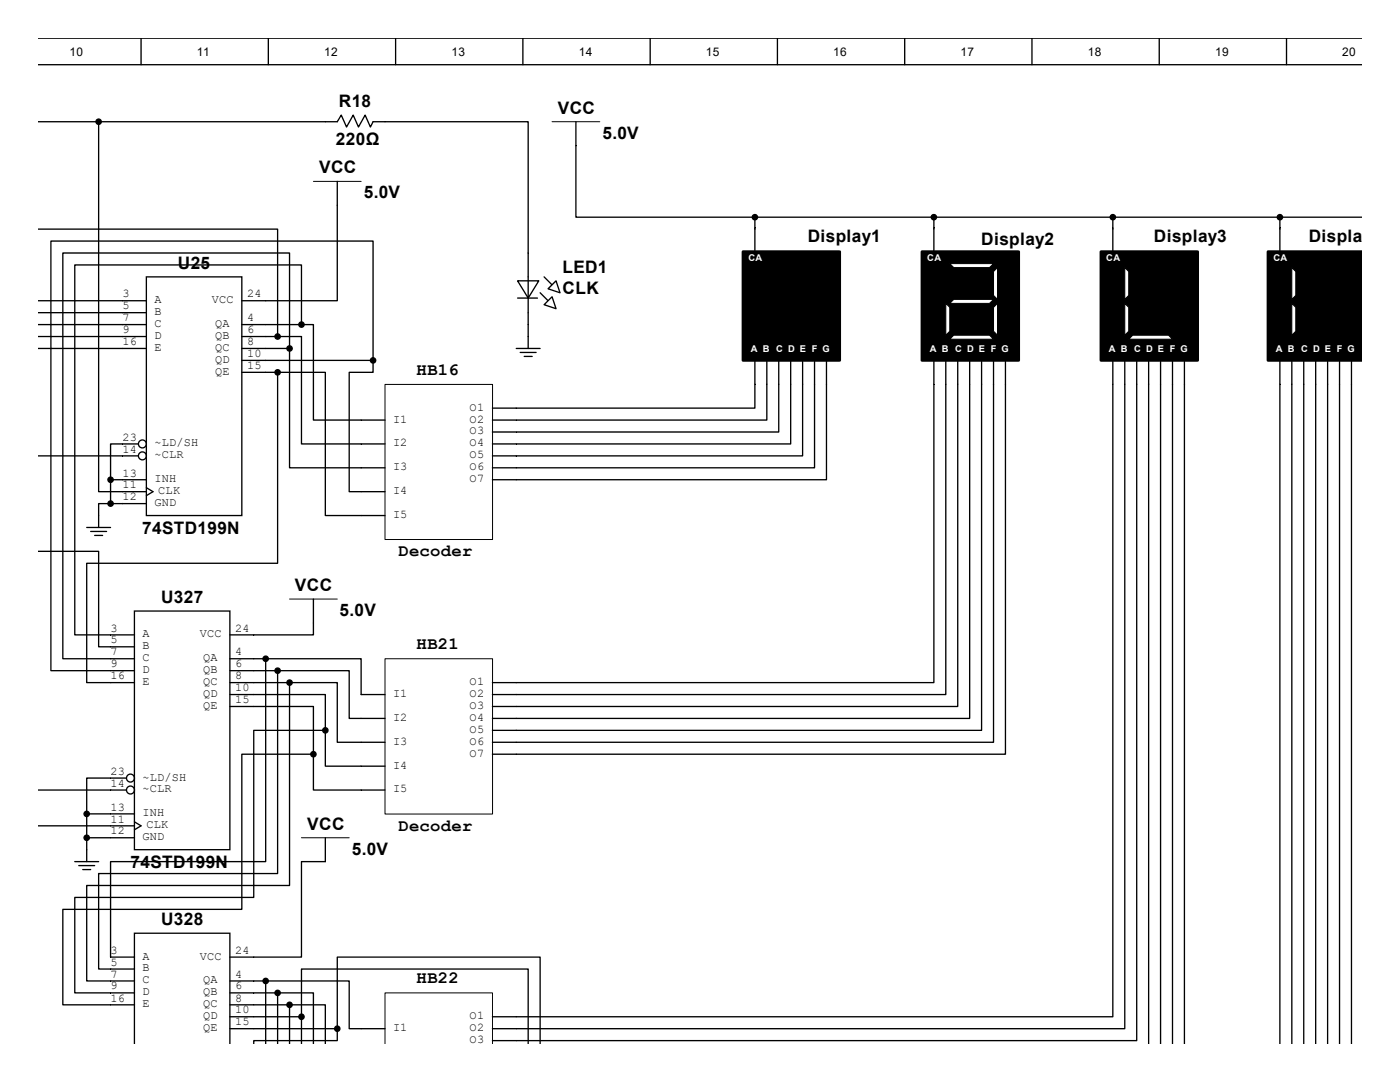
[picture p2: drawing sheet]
<svg xmlns="http://www.w3.org/2000/svg" width="279mm" height="216mm" viewBox="0 0 279 216" stroke-linecap="round" stroke-linejoin="round" font-family="sans-serif">
<g fill="none" stroke="#000" stroke-width=".26">
<path d="M7.6 7.6h264.2M7.6 12.9h264.2M28.2 7.6v5.3M53.6 7.6v5.3M79 7.6v5.3M104.4 7.6v5.3M129.8 7.6v5.3M155.2 7.6v5.3M180.6 7.6v5.3M206 7.6v5.3M231.4 7.6v5.3M256.8 7.6v5.3"/>
<path d="M29.2 55.2h19.1v47.7h-19.1zM150.7 45.5v4.7M24.4 60h4.8M24.4 62.4h4.8M24.4 64.8h4.8M24.4 67.2h4.8M24.4 69.5h4.8M48.3 60h4.7M48.3 64.8h4.7M48.3 67.2h4.7M48.3 69.5h4.7M48.3 71.9h4.7"/>
<path d="M48.3 74.3h4.7M150.7 71.9v4.8M153 71.9v4.8M155.4 71.9v4.8M157.8 71.9v4.8M160.2 71.9v4.8M162.6 71.9v4.8M164.9 71.9v4.8M24.4 91h3.2M24.4 98.1h4.8M24.4 88.6h3.2M24.4 95.7h4.8"/>
<path d="M29.2 97.3l1.3 .8-1.3 .8M24.4 100.5h4.8M22.1 126.7h4.7M22.1 129.1h4.7M22.1 131.4h4.7M22.1 133.8h4.7M22.1 136.2h4.7M26.8 121.9h19.1v47.6h-19.1zM45.9 126.7h4.7M45.9 131.4h4.7M45.9 133.8h4.7M45.9 136.2h4.7"/>
<path d="M45.9 138.6h4.7M22.1 157.6h3.1M22.1 155.3h3.1M45.9 141h4.7M22.1 164.8h4.7M22.1 162.4h4.7M22.1 167.2h4.7M26.8 164l1.4 .8-1.4 .8M22.1 191h4.7M22.1 193.4h4.7M22.1 195.7h4.7M22.1 198.1h4.7"/>
<path d="M45.9 191h4.7M45.9 195.7h4.7M45.9 198.1h4.7M22.1 200.5h4.7M26.8 208.3v-22.1h19.1v22.1M45.9 200.5h4.7M45.9 202.9h4.7M45.9 205.3h4.7"/>
<circle cx="28.4" cy="88.6" r=".79"/>
<circle cx="28.4" cy="91" r=".79"/>
<circle cx="26" cy="157.6" r=".79"/>
<circle cx="26" cy="155.3" r=".79"/>
</g>
<g fill="#000" stroke="#000" stroke-width=".53">
<path d="M148.3 50.2h19.3v21.7h-19.3z" fill-rule="evenodd"/>
<path d="M184 50.2h19.3v21.7h-19.3z" fill-rule="evenodd"/>
</g>
<g fill="#fff" stroke="#000" stroke-width=".2">
<path d="M188.8 60.5l.7 .8v4.8l-.7 .8z" fill-rule="evenodd"/>
<path d="M198.3 61.3l.8-.8v6.4l-.8-.8z" fill-rule="evenodd"/>
<path d="M198.3 54.2l.8-.8v6.3l-.8-.8z" fill-rule="evenodd"/>
<path d="M189.5 67.7l.8-.8h7.2l.8 .8z" fill-rule="evenodd"/>
<path d="M190.3 59.7h8l-.8 .8h-8z" fill-rule="evenodd"/>
<path d="M189.5 52.6h8.8l-.8 .8h-7.2z" fill-rule="evenodd"/>
</g>
<path d="M114.9 24.3v4.8M186.4 45.5v4.7M186.4 71.9v4.8M188.8 71.9v4.8M191.1 71.9v4.8M193.5 71.9v4.8M195.9 71.9v4.8M198.3 71.9v4.8M200.7 71.9v4.8" fill="none" stroke="#000" stroke-width=".26"/>
<path d="M110.2 24.3h9.5" fill="none" stroke="#000" stroke-width=".2"/>
<path d="M219.7 50.2h19.3v21.7h-19.3z" fill-rule="evenodd" fill="#000" stroke="#000" stroke-width=".53"/>
<g fill="#fff" stroke="#000" stroke-width=".2">
<path d="M224.5 60.5l.8 .8v4.8l-.8 .8z" fill-rule="evenodd"/>
<path d="M224.5 53.4l.8 .8v4.7l-.8 .8z" fill-rule="evenodd"/>
<path d="M225.3 67.7l.8-.8h7.1l.8 .8z" fill-rule="evenodd"/>
</g>
<path d="M222.1 45.5v4.7M222.1 71.9v4.8M224.5 71.9v4.8M226.9 71.9v4.8M229.2 71.9v4.8M231.6 71.9v4.8M234 71.9v4.8M236.4 71.9v4.8" fill="none" stroke="#000" stroke-width=".26"/>
<path d="M253 50.2h18.8v21.7h-18.8z" fill-rule="evenodd" fill="#000" stroke="#000" stroke-width=".53"/>
<g fill="#fff" stroke="#000" stroke-width=".2">
<path d="M257.8 60.5l.8 .8v4.8l-.8 .8z" fill-rule="evenodd"/>
<path d="M257.8 53.4l.8 .8v4.7l-.8 .8z" fill-rule="evenodd"/>
</g>
<g fill="none" stroke="#000" stroke-width=".26">
<path d="M64.9 24.3h2.4l.8-1.3 1.1 2.3 1.3-2.3 1 2.3 1.4-2.3 1 2.3 .6-1h2.3M67.3 36.2v23.8h-14.3M114.9 29.1v14.2h35.8M7.6 45.7h47.8v21.5M150.7 43.3h121.1M150.7 43.3v2.4M186.4 43.3v2.4M222.1 43.3v2.4M255.4 43.3v6.9M7.6 62.4h16.8M7.6 64.8h16.8M7.6 67.2h16.8"/>
<path d="M7.6 69.5h16.8M7.6 60h16.8M53 64.8h7.2M53 67.2h2.4M53 69.5h4.8M53 71.9h21.5M53 74.3h2.4M55.4 67.2h4.8v21.4h16.6M55.4 74.3v38.1h-38.1v23.8h4.8M55.4 74.3h9.5v28.6h11.9M57.8 69.5v-19h-45.3v80.9h9.6M57.8 69.5v23.8h19"/>
<path d="M60.2 64.8v-11.9h-45.3v73.8h7.2M60.2 64.8h2.3v19h14.3M74.5 71.9v-23.8h-64.3v85.7h11.9M74.5 71.9v2.4h-4.8v23.8h7.1M150.7 76.7v4.7h-52.4M153 76.7v7.1h-54.7M155.4 76.7v9.5h-57.1M157.8 76.7v11.9h-59.5M160.2 76.7v14.3h-61.9M162.6 76.7v16.6h-64.3M164.9 76.7v19h-66.6M186.4 76.7v59.5h-88.1"/>
<path d="M188.8 76.7v61.9h-90.5M191.1 76.7v64.3h-92.8M193.5 76.7v66.7h-95.2M195.9 76.7v69h-97.6M198.3 76.7v71.4h-100M200.7 76.7v73.8h-102.4M222.1 76.7v126.2h-123.8M224.5 76.7v128.6h-126.2M226.9 76.7v130.9h-128.6M229.2 76.7v131.6M231.6 76.7v131.6M234 76.7v131.6"/>
<path d="M236.4 76.7v131.6M255.4 71.9v136.4M257.8 71.9v136.4M260.2 71.9v136.4M262.6 71.9v136.4M265 71.9v136.4M267.3 71.9v136.4M269.7 71.9v136.4M7.6 91h16.8M22.1 95.7h2.3M22.1 95.7v4.8M24.4 88.6h-2.3v7.1"/>
<path d="M7.6 110h12.1v19.1h2.4M17.3 105.3h4.8M18.1 106h3.2M18.9 106.8h1.6M22.1 100.5h-2.4v4.8M22.1 100.5h2.3M62.5 119.5v7.2h-11.9M50.6 138.6h14.3v7.1M50.6 136.2h7.2M50.6 131.4h2.4M50.6 133.8h4.8M53 131.4v40.5h-30.9v19.1"/>
<path d="M53 131.4h19.1v7.2h4.7M55.4 133.8v40.5h-35.7v19.1h2.4M55.4 133.8h14.3v9.6h7.1M57.8 136.2v40.5h-40.5v19h4.8M57.8 136.2h9.5v11.9h9.5M7.6 157.6h14.5M22.1 155.3h-4.8v7.1M50.6 141h11.9v9.5M62.5 150.5h-14.2v31h-35.8v19h9.6M62.5 150.5v7.1h14.3M64.9 145.7h-14.3v33.4h-35.7v19h7.2M64.9 145.7v7.2h11.9"/>
<path d="M7.6 164.8h14.5M14.9 171.9h4.8M15.7 172.7h3.2M16.5 173.5h1.6M17.3 162.4v9.5M17.3 167.2h4.8M17.3 162.4h4.8M64.9 167.2v4.7h-4.7v19.1h-9.6M50.6 195.7h2.4M50.6 198.1h4.8M53 195.7h16.7v9.6h7.1M53 195.7v12.6"/>
<path d="M55.4 198.1h7.1v10.2M55.4 198.1v10.2M50.6 205.3h16.7M50.6 202.9h9.6M50.6 200.5h7.2M57.8 200.5h7.1v7.8M57.8 200.5v7.8M60.2 202.9v-9.5h45.2v14.9M60.2 202.9v5.4M67.3 205.3v2.3h-16.7v.7M67.3 205.3v-14.3h40.5v17.3"/>
</g>
<g fill="#000" stroke="#000" stroke-width=".26">
<circle cx="150.7" cy="43.3" r=".53"/>
<circle cx="186.4" cy="43.3" r=".53"/>
<circle cx="222.1" cy="43.3" r=".53"/>
<circle cx="255.4" cy="43.3" r=".53"/>
<circle cx="55.4" cy="74.3" r=".53"/>
<circle cx="55.4" cy="67.2" r=".53"/>
<circle cx="57.8" cy="69.5" r=".53"/>
<circle cx="60.2" cy="64.8" r=".53"/>
<circle cx="74.5" cy="71.9" r=".53"/>
<circle cx="22.1" cy="95.7" r=".53"/>
<circle cx="22.1" cy="100.5" r=".53"/>
<circle cx="53" cy="131.4" r=".53"/>
<circle cx="55.4" cy="133.8" r=".53"/>
<circle cx="57.8" cy="136.2" r=".53"/>
<circle cx="62.5" cy="150.5" r=".53"/>
<circle cx="64.9" cy="145.7" r=".53"/>
<circle cx="17.3" cy="167.2" r=".53"/>
<circle cx="17.3" cy="162.4" r=".53"/>
<circle cx="53" cy="195.7" r=".53"/>
<circle cx="55.4" cy="198.1" r=".53"/>
<circle cx="57.8" cy="200.5" r=".53"/>
<circle cx="60.2" cy="202.9" r=".53"/>
<circle cx="67.3" cy="205.3" r=".53"/>
</g>
<path d="M62.5 36.2h9.6M76.8 76.7h21.5v31h-21.5zM57.8 119.5h9.5M76.8 131.4h21.5v31h-21.5zM60.2 167.2h9.5M76.8 208.3v-10.2h21.5v10.2" fill="none" stroke="#000" stroke-width=".2"/>
<path d="M103.3 56h4.2l-2.1 3.5z" fill="#fff" stroke="#000" stroke-width=".26"/>
<path d="M103.3 59.5h4M105.4 55.2v7.2M107.8 58.4l1.6 1.6M108.6 55.2l1.6 1.6" fill="none" stroke="#000" stroke-width=".26"/>
<g fill="#fff" stroke="#000" stroke-width=".26">
<path d="M109.4 57.6l1.6-1.6 .8 2.4z"/>
<path d="M108.6 60.8l1.6-1.6 .8 2.4z"/>
</g>
<path d="M7.6 24.3h57.3M19.7 24.3v73.8h4.7M76.8 24.3h28.6v30.9M103 69.5h4.8M103.8 70.3h3.2M104.6 71.1h1.6M105.4 62.4v7.1" fill="none" stroke="#000" stroke-width=".26"/>
<circle cx="19.7" cy="24.3" r=".53" fill="#000" stroke="#000" stroke-width=".26"/>
<g font-size="3.4">
<text x="67.6" y="21.3">R18</text>
<text x="111.3" y="22.6">VCC</text>
<text x="67" y="29">220Ω</text>
<text x="120.2" y="27.7">5.0V</text>
<text x="63.7" y="34.5">VCC</text>
<text x="72.6" y="39.6">5.0V</text>
<text x="35.5" y="53.6">U25</text>
<text x="161.2" y="48.3">Display1</text>
<text x="195.8" y="48.9">Display2</text>
<text x="230.3" y="48.3">Display3</text>
<text x="261.2" y="48.3">Display4</text>
<text x="112.2" y="54.4">LED1</text>
<text x="112.2" y="58.6">CLK</text>
<text x="83.1" y="74.8">HB16</text>
<text x="28.4" y="106.5">74STD199N</text>
<text x="79.5" y="111">Decoder</text>
<text x="58.8" y="117.9">VCC</text>
<text x="32.1" y="120.3">U327</text>
<text x="67.8" y="122.9">5.0V</text>
<text x="83.1" y="129.5">HB21</text>
<text x="61.3" y="165.5">VCC</text>
<text x="79.5" y="165.8">Decoder</text>
<text x="26" y="173.2">74STD199N</text>
<text x="70.2" y="170.6">5.0V</text>
<text x="32.1" y="184.6">U328</text>
<text x="83.1" y="196.2">HB22</text>
</g>
<g font-size="2.4">
<text x="13.9" y="11.1">10</text>
<text x="39.3" y="11.1">11</text>
<text x="64.7" y="11.1">12</text>
<text x="90.1" y="11.1">13</text>
<text x="115.5" y="11.1">14</text>
<text x="140.9" y="11.1">15</text>
<text x="166.3" y="11.1">16</text>
<text x="191.7" y="11.1">17</text>
<text x="217.1" y="11.1">18</text>
<text x="242.5" y="11.1">19</text>
<text x="267.9" y="11.1">20</text>
<text x="24.5" y="59.4">3</text>
<text x="49.3" y="59.4">24</text>
<text x="24.5" y="61.7">5</text>
<text x="24.5" y="64.1">7</text>
<text x="30.8" y="60.5">A</text>
<text x="30.8" y="62.9">B</text>
<text x="30.8" y="65.3">C</text>
<text x="42.2" y="60.5">VCC</text>
<text x="42.9" y="65.3">QA</text>
<text x="49.3" y="64.1">4</text>
<text x="24.5" y="66.5">9</text>
<text x="24.5" y="68.9">16</text>
<text x="30.8" y="67.6">D</text>
<text x="30.8" y="70">E</text>
<text x="42.9" y="67.6">QB</text>
<text x="42.9" y="70">QC</text>
<text x="49.3" y="66.5">6</text>
<text x="49.3" y="68.9">8</text>
<text x="49.3" y="71.2">10</text>
<text x="42.9" y="72.4">QD</text>
<text x="42.9" y="74.8">QE</text>
<text x="49.3" y="73.6">15</text>
<text x="93.7" y="81.9">O1</text>
<text x="24.5" y="87.9">23</text>
<text x="30.8" y="89.1">~LD/SH</text>
<text x="78.4" y="84.3">I1</text>
<text x="78.4" y="89.1">I2</text>
<text x="93.7" y="84.3">O2</text>
<text x="93.7" y="86.7">O3</text>
<text x="93.7" y="89.1">O4</text>
<text x="24.5" y="90.3">14</text>
<text x="24.5" y="95.1">13</text>
<text x="30.8" y="91.4">~CLR</text>
<text x="78.4" y="93.9">I3</text>
<text x="93.7" y="93.9">O6</text>
<text x="93.7" y="91.4">O5</text>
<text x="24.5" y="97.5">11</text>
<text x="24.5" y="99.8">12</text>
<text x="30.8" y="96.2">INH</text>
<text x="30.8" y="101">GND</text>
<text x="31.6" y="98.6">CLK</text>
<text x="78.4" y="98.6">I4</text>
<text x="93.7" y="96.2">O7</text>
<text x="78.4" y="103.4">I5</text>
<text x="22.1" y="126">3</text>
<text x="22.1" y="128.4">5</text>
<text x="22.1" y="130.8">7</text>
<text x="28.4" y="127.2">A</text>
<text x="28.4" y="129.5">B</text>
<text x="28.4" y="132">C</text>
<text x="39.9" y="127.2">VCC</text>
<text x="40.6" y="132">QA</text>
<text x="46.9" y="130.8">4</text>
<text x="46.9" y="126">24</text>
<text x="22.1" y="133.2">9</text>
<text x="22.1" y="135.6">16</text>
<text x="28.4" y="134.3">D</text>
<text x="28.4" y="136.7">E</text>
<text x="40.6" y="134.3">QB</text>
<text x="40.6" y="136.7">QC</text>
<text x="46.9" y="133.2">6</text>
<text x="46.9" y="135.6">8</text>
<text x="46.9" y="137.9">10</text>
<text x="93.7" y="136.7">O1</text>
<text x="40.6" y="139.1">QD</text>
<text x="40.6" y="141.5">QE</text>
<text x="46.9" y="140.3">15</text>
<text x="78.4" y="139.1">I1</text>
<text x="78.4" y="143.8">I2</text>
<text x="93.7" y="139.1">O2</text>
<text x="93.7" y="141.5">O3</text>
<text x="93.7" y="143.8">O4</text>
<text x="78.4" y="148.6">I3</text>
<text x="93.7" y="148.6">O6</text>
<text x="93.7" y="146.2">O5</text>
<text x="22.1" y="154.6">23</text>
<text x="28.4" y="155.7">~LD/SH</text>
<text x="78.4" y="153.4">I4</text>
<text x="93.7" y="151">O7</text>
<text x="22.1" y="157">14</text>
<text x="22.1" y="161.8">13</text>
<text x="28.4" y="158.1">~CLR</text>
<text x="78.4" y="158.1">I5</text>
<text x="22.1" y="164.1">11</text>
<text x="22.1" y="166.5">12</text>
<text x="28.4" y="162.9">INH</text>
<text x="28.4" y="167.6">GND</text>
<text x="29.2" y="165.3">CLK</text>
<text x="22.1" y="190.3">3</text>
<text x="28.4" y="191.5">A</text>
<text x="39.9" y="191.5">VCC</text>
<text x="46.9" y="190.3">24</text>
<text x="22.1" y="192.7">5</text>
<text x="22.1" y="195.1">7</text>
<text x="22.1" y="197.4">9</text>
<text x="28.4" y="193.8">B</text>
<text x="28.4" y="196.2">C</text>
<text x="40.6" y="196.2">QA</text>
<text x="46.9" y="195.1">4</text>
<text x="46.9" y="197.4">6</text>
<text x="22.1" y="199.9">16</text>
<text x="28.4" y="198.6">D</text>
<text x="28.4" y="201">E</text>
<text x="40.6" y="198.6">QB</text>
<text x="40.6" y="201">QC</text>
<text x="40.6" y="203.4">QD</text>
<text x="46.9" y="199.9">8</text>
<text x="46.9" y="202.2">10</text>
<text x="93.7" y="203.4">O1</text>
<text x="40.6" y="205.7">QE</text>
<text x="46.9" y="204.6">15</text>
<text x="78.4" y="205.7">I1</text>
<text x="93.7" y="205.7">O2</text>
<text x="93.7" y="208.2">O3</text>
</g>
<g font-size="1.9" fill="#fff">
<text x="149.4" y="52.2">CA</text>
<text x="185" y="52.2">CA</text>
<text x="220.8" y="52.2">CA</text>
<text x="254.1" y="52.2">CA</text>
<text x="149.9" y="70.1">A B</text>
<text x="154.9" y="70.1">C D E F G</text>
<text x="185.6" y="70.1">A B</text>
<text x="190.6" y="70.1">C D E F G</text>
<text x="221.3" y="70.1">A B C D E F G</text>
<text x="254.6" y="70.1">A B</text>
<text x="259.7" y="70.1">C D E F G</text>
</g>
</svg>
